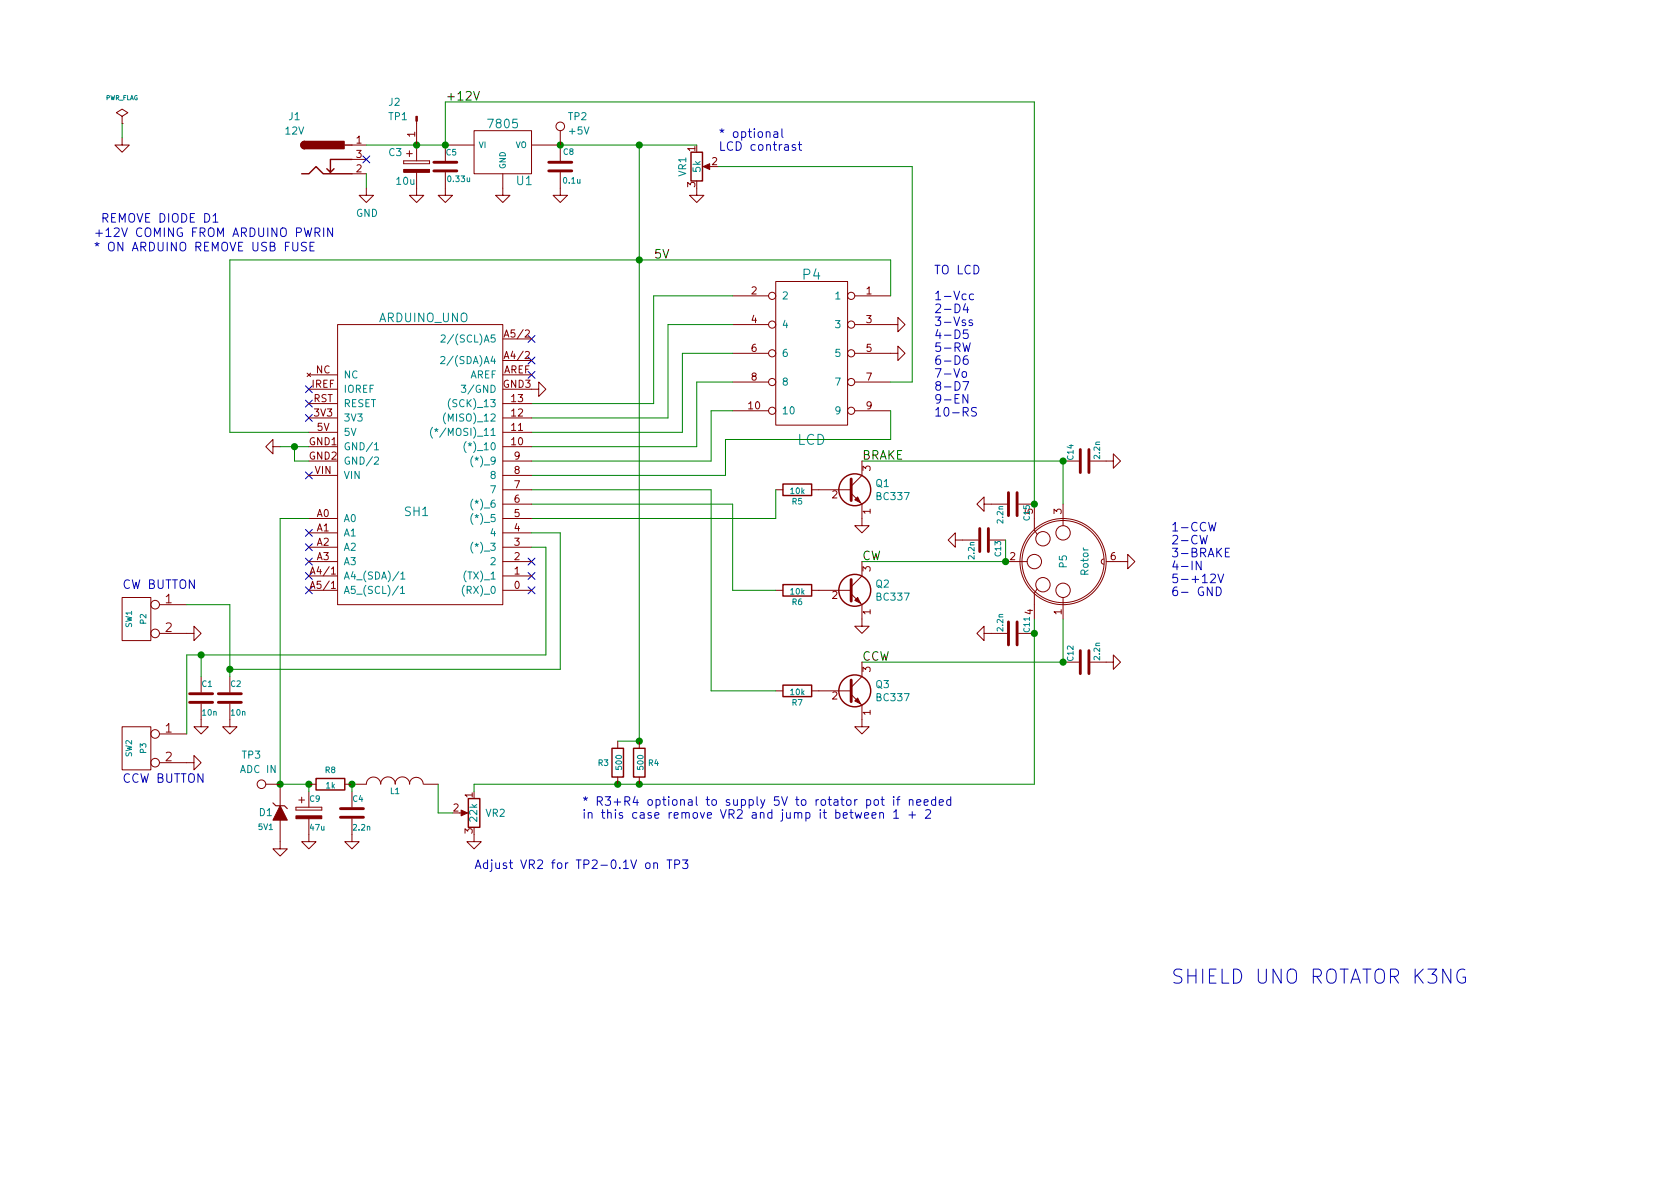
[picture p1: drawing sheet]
<svg xmlns="http://www.w3.org/2000/svg" width="297mm" height="210mm" viewBox="0 0 297 210" stroke-linecap="round" stroke-linejoin="round" font-family="sans-serif">
<g fill="none" stroke="#840000" stroke-width=".18">
<path d="M21.6 20.6l1-.7-1-.6-1 .6 1 .7v1.2M21.6 21.8h.1M21.6 24.4v1.2h1.3l-1.3 1.3-1.3-1.3h1.3M62.2 25.6h2.6M62.2 30.7h2.6M62.2 28.2h2.6M64.8 33.3v1.2h1.2l-1.2 1.3-1.3-1.3h1.3M71.4 28.4v.6zM71.4 29h4.5zM71.4 28.4h4.5zM71.9 27.2h1M72.4 26.7v1"/>
<path d="M73.7 30.5v4h1.2l-1.2 1.3-1.3-1.3h1.3M73.7 21.4v7M75.9 28.4v.6zM78.7 30.5v4h1.3l-1.3 1.3-1.2-1.3h1.2M83.8 23.1h10.2v7.6h-10.2zM83.8 25.6h-5.1v2.8M88.9 30.7v3.8h1.3l-1.3 1.3-1.3-1.3h1.3M94 25.6h5.1M99.1 30.5v4h1.2l-1.2 1.3-1.3-1.3h1.3M99.1 23.1v5.3M123.2 33.3v1.2h1.3l-1.3 1.3-1.3-1.3h1.3M124.7 29.5h1"/>
<path d="M59.7 57.4h29.2v49.5h-29.2zM88.9 59.9h5.1M129.5 52.3h6.4M129.5 57.4h6.4M137.2 49.8h12.7v25.4h-12.7zM147.3 56.1h.1M151.1 57.4h7.6v-1.3l1.3 1.3-1.3 1.3v-1.3M151.1 52.3h6.4M48.3 79v-1.3l-1.3 1.3 1.3 1.3v-1.3h1.2M54.3 66l.6 .6M54.6 79h5.1M54.6 76.4h5.1"/>
<path d="M54.6 73.9h5.1M54.6 71.4h5.1M54.6 66.3h5.1M54.6 68.8h5.1M54.9 66l-.6 .6M88.9 68.8h6.3v-1.2l1.3 1.2-1.3 1.3v-1.3M88.9 79h5.1M88.9 76.4h5.1M88.9 73.9h5.1M88.9 71.4h5.1M88.9 63.7h5.1M88.9 66.3h5.1"/>
<path d="M129.5 62.5h6.4M129.5 67.6h6.4M129.5 72.6h6.4M151.1 62.5h7.6v-1.3l1.3 1.3-1.3 1.2v-1.2M151.1 67.6h6.4M151.1 72.6h6.4M54.6 99.3h5.1M54.6 81.5h5.1M54.6 96.8h5.1M54.6 94.2h5.1M54.6 91.7h5.1M54.6 84.1h5.1"/>
<path d="M88.9 99.3h5.1M88.9 86.6h5.1M88.9 81.5h5.1M88.9 89.1h5.1M88.9 96.8h5.1M88.9 94.2h5.1M88.9 91.7h5.1M88.9 84.1h5.1M137.2 86.6h1.2M143.5 86.6h7M150.5 87.2l1.9 1.9v3.9h1.3l-1.3 1.2-1.3-1.2h1.3M152.4 81.5v2.6l-1.9 1.9"/>
<path d="M152.4 99.3v2.5l-1.9 2M168.9 95.5v-1.3l-1.3 1.3 1.3 1.3v-1.3h4.1M174 89.1v-1.2l-1.3 1.2 1.3 1.3v-1.3h4.1M175 95.5h2.8M177.8 99.3h3.8M180.1 89.1h2.8v4.6l.5 .8M188 89.1v3.9M188 81.5h2.8M192.8 81.5h4v-1.2l1.3 1.2-1.3 1.3v-1.3M195.2 98.9l-.3 .1-.2 .2 .1 .4 .4 .2M195.6 99.3h3.8v-1.3l1.3 1.3-1.3 1.3v-1.3M21.6 105.7h5.1v7.6h-5.1z"/>
<path d="M28.2 112h6.1v-1.3l1.3 1.3-1.3 1.3v-1.3M28.2 106.9h4.8M35.6 119.6v2.8M40.6 119.6v2.8M54.6 104.4h5.1M54.6 101.8h5.1M58.6 101.5h.7M58.6 104.1h.7M88.9 104.4h5.1M88.9 101.8h5.1M137.2 104.4h1.2M143.5 104.4h7"/>
<path d="M150.5 105l1.9 1.9v3.8h1.3l-1.3 1.3-1.3-1.3h1.3M152.4 117.1v2.5l-1.9 1.9M174 112v-1.3l-1.3 1.3 1.3 1.3v-1.3h4.1M180.1 112h2.8M183.4 104.1l-.5 .8v4.6M188 105.7v3.8M188 117.1h2.8M192.8 117.1h4v-1.3l1.3 1.3-1.3 1.3v-1.3M21.6 128.5h5.1v7.6h-5.1zM28.2 134.9h6.1v-1.3l1.3 1.3-1.3 1.2v-1.2M28.2 129.8h4.8M35.6 124.5v4h1.2l-1.2 1.3-1.3-1.3h1.3"/>
<path d="M40.6 124.5v4h1.3l-1.3 1.3-1.2-1.3h1.2M47 138.7h2.5v3.8M54.6 139.9v2.8M54.6 138.7h1.3M62.2 139.9v2.8M69.8 138.7a1.3 1.3 0 0 1 1.3-1.3 1.3 1.3 0 0 1 1.3 1.3M69.9 138.7a1.3 1.3 0 0 0-1.3-1.3 1.3 1.3 0 0 0-1.3 1.3 1.27 1.27 0 0 0-1.3-1.3 1.27 1.27 0 0 0-1.2 1.3h-3.8M72.4 138.7a1.22 1.22 0 0 1 1.2-1.2 1.22 1.22 0 0 1 1.2 1.2M74.9 138.7h2.6M109.2 131.1v1.2M109.2 137.4v1.3M113 131.1v1.2"/>
<path d="M113 137.4v1.3M137.2 122.2h1.2M143.5 122.2h7M150.5 122.8l1.9 1.9v3.8h1.3l-1.3 1.3-1.3-1.3h1.3M49.5 145v5.1h1.3l-1.3 1.3-1.2-1.3h1.2M52.3 142.7v.6zM52.3 143.3h4.6zM52.3 142.7h4.6zM52.8 141.5h1M53.3 141v1M54.6 144.8v4h1.3l-1.3 1.3-1.3-1.3h1.3M56.9 142.7v.6z"/>
<path d="M62.2 144.8v4h1.3l-1.3 1.3-1.2-1.3h1.2M81.3 143.8h1M83.8 147.6v1.2h1.3l-1.3 1.3-1.3-1.3h1.3"/>
<circle cx="99.1" cy="22.3" r=".76"/>
<circle cx="136.5" cy="57.4" r=".63"/>
<circle cx="136.5" cy="52.3" r=".63"/>
<circle cx="150.5" cy="52.3" r=".63"/>
<circle cx="150.5" cy="57.4" r=".63"/>
<circle cx="136.5" cy="62.5" r=".63"/>
<circle cx="136.5" cy="67.6" r=".63"/>
<circle cx="136.5" cy="72.6" r=".63"/>
<circle cx="150.5" cy="67.6" r=".63"/>
<circle cx="150.5" cy="62.5" r=".63"/>
<circle cx="150.5" cy="72.6" r=".63"/>
<circle cx="182.9" cy="99.3" r="1.27"/>
<circle cx="184.4" cy="95.3" r="1.27"/>
<circle cx="188" cy="99.3" r="7.3"/>
<circle cx="188" cy="99.3" r="7.6"/>
<circle cx="188" cy="94.2" r="1.27"/>
<circle cx="27.4" cy="106.9" r=".76"/>
<circle cx="27.4" cy="112" r=".76"/>
<circle cx="184.4" cy="103.4" r="1.27"/>
<circle cx="188" cy="104.4" r="1.27"/>
<circle cx="27.4" cy="129.8" r=".76"/>
<circle cx="27.4" cy="134.9" r=".76"/>
<circle cx="46.2" cy="138.7" r=".76"/>
</g>
<g fill="none" stroke="#000084" stroke-width=".18">
<path d="M64.2 27.6l1.2 1.2M65.4 27.6l-1.2 1.2M93.4 59.3l1.2 1.2M94.6 59.3l-1.2 1.2M54 70.8l1.2 1.2M54 68.2l1.2 1.2M54 73.3l1.2 1.2M55.2 70.8l-1.2 1.2M55.2 68.2l-1.2 1.2M55.2 73.3l-1.2 1.2M93.4 65.7l1.2 1.2M93.4 63.1l1.2 1.3"/>
<path d="M94.6 65.7l-1.2 1.2M94.6 63.1l-1.2 1.3M54 93.6l1.2 1.2M54 98.7l1.2 1.2M54 96.2l1.2 1.2M54 83.5l1.2 1.2M55.2 93.6l-1.2 1.2M55.2 98.7l-1.2 1.2M55.2 96.2l-1.2 1.2M55.2 83.5l-1.2 1.2M93.4 98.7l1.2 1.2M94.6 98.7l-1.2 1.2"/>
<path d="M54 103.8l1.2 1.2M54 101.2l1.2 1.3M55.2 103.8l-1.2 1.2M55.2 101.2l-1.2 1.3M93.4 101.2l1.2 1.3M93.4 103.8l1.2 1.2M94.6 101.2l-1.2 1.3M94.6 103.8l-1.2 1.2"/>
</g>
<g fill="none" stroke="#840000" stroke-width=".25">
<path d="M53.3 30.7h1.3l1.3-1.2 1.2 1.2h5.1M53.8 25a.63 .63 0 0 0-.6 .6 .63 .63 0 0 0 .6 .7M59.1 29.8l-.7 .7M61 25.6h1.2M62.2 28.2h-3.8v2.3l-.6-.7M122.2 26.9h2v5.1h-2zM138.4 85.6h5.1v2h-5.1zM138.4 103.4h5.1v2h-5.1zM55.9 137.7h5.1v2h-5.1zM108.2 132.3h2v5.1h-2zM112 132.3h2v5.1h-2zM138.4 121.2h5.1v2h-5.1z"/>
<path d="M82.8 141.2h2v5.1h-2z"/>
<circle cx="151.1" cy="86.6" r="2.82"/>
<circle cx="151.1" cy="104.4" r="2.82"/>
<circle cx="151.1" cy="122.2" r="2.82"/>
</g>
<g fill="none" stroke="#840000" stroke-width=".51">
<path d="M76.7 28.7h4.1M76.7 30.2h4.1M97 28.7h4.1M97 30.2h4.1M191 79.5v4.1M192.5 79.5v4.1M150.5 84.7v3.8M173.2 93.5v4M174.8 93.5v4M178.3 87.1v4.1M179.8 87.1v4.1M150.5 102.5v3.8"/>
<path d="M178.3 110v4M179.8 110v4M191 115.1v4M192.5 115.1v4M33.5 124.2h4.1M33.5 122.7h4.1M38.6 124.2h4.1M38.6 122.7h4.1M150.5 120.3v3.8M60.2 144.5h4.1M60.2 143h4.1"/>
</g>
<g fill="#840000" stroke="#840000" stroke-width=".18">
<path d="M124.3 29.5l1.2-.5v1z"/>
<path d="M52.3 144.3h4.6v.5h-4.6z"/>
<path d="M81.5 143.3l1.2 .5-1.2 .5z"/>
<path d="M49.5 142.5l1.3 2.5h-2.5z"/>
<path d="M151.1 88.4l.5-.5 .5 1z"/>
<path d="M151.1 106.2l.5-.5 .5 1z"/>
<path d="M151.1 123.9l.5-.5 .5 1.1z"/>
<path d="M71.4 30h4.5v.5h-4.5z"/>
<path d="M73.5 20.6h.3v.8h-.3z"/>
</g>
<g fill="none" stroke="#0000bf" stroke-width=".18">
<path d="M37.7 38.2l.4-.4v1.5M37.7 39.3h.8M136.9 23.4h.5l.1 .9M137.5 23.6l-.5 .1a.3 .3 0 0 0-.2 .3 .3 .3 0 0 0 .2 .3l.5-.1M138.3 22.8v1.3l.2 .2M140.6 25.6a.37 .37 0 0 0-.5 .2v.2l.6 .3-.2 .3-.4-.1M141.1 25.6h.6M141.4 25.1v1.3v.1l.3 .1M54.2 42.9a.68 .68 0 0 0-.8 .1v.4l.7 .4v.4a.62 .62 0 0 1-.8 .1M54.8 43.6h.5M55.5 42.8h-.7v1.6h.7M55.7 41.1l.7-.1 .2-.2-.1-.4-.2-.1h-.6v1.5"/>
<path d="M56.1 41.1l.5 .7M57.2 40.3v1.5M58.8 40.3v1.5l-.9-1.5v1.5M170.7 53.7l-.4 1.1h1M171 54.3v1M171.1 58.3h-.7l-.1 .7 .2-.1 .5 .1 .2 .2-.1 .5-.2 .2h-.4l-.2-.2M171.9 56.6h-.3l-.3 .2 .1 .2 .5 .1v.4h-.6M172.1 52.1l-.4-.1-.2 .1v.8a.48 .48 0 0 0 .6 0M170.2 65.8l.2-.1 .4 .1 .1 .6-.1 .2-.4 .1-.2-.1zM170.3 60.6l.3 1.5 .3-1 .3 1 .4-1.5M170.3 67.5h1l-.7 1.5M171 62.9a.62 .62 0 0 0-.7 .6l.1 .8a.48 .48 0 0 0 .7 0l.1-.5-.2-.3h-.4l-.3 .3"/>
<path d="M171.1 69.8v1.5l-.8-1.5v1.5M172.6 72.1a.68 .68 0 0 0-.8 .1v.4l.7 .3 .1 .4-.3 .3-.5-.1M212.2 94.7l.3 1.5 .3-1.1 .3 1.1 .4-1.5M212.4 99.2v1.6l-.9-1.6v1.6M213.7 92.4l.3 1.5 .3-1.1 .3 1.1 .4-1.5M216.7 97.7h.5M217.4 96.9h-.7v1.6h.7M214 101.6l.6-.1 .2 .1 .1 .3-.9 1.1h.9M215.1 103.8a.77 .77 0 0 1 .8 .8 .77 .77 0 0 1-.8 .7zM215.3 101.5l.5 1.5 .6-1.5M115.6 152.7l.1-.1a.37 .37 0 0 1 .6 .2v.8M115.6 152.6v1"/>
<path d="M117.9 152.1h.9M118.4 152.1v1.5M119.3 152.9l.7-.1 .2-.2-.1-.4-.2-.1h-.6v1.5M120.7 152.1h.9l-.5 .5 .4 .1 .1 .2-.1 .6-.6 .1-.2-.2M151.2 143.7l.3 1 .3-.7 .3 .7 .2-1M152.9 144.2l.7-.2-.1-.2-.4-.1-.2 .2v.7h.6M153.2 141.5l.5-.1 .2 .3v.4l-.1 .2h-.6M154.2 144.2l.7-.2-.1-.2-.4-.1-.2 .2 .1 .7h.5M154.6 141.5l.2-.1 .5 .1v.6l-.1 .2-.4 .1-.2-.1zM155.5 143.8h.1a.37 .37 0 0 1 .6 .1v.8M155.5 143.7v1M155.8 141.4h.5"/>
<path d="M156 140.9v1.3l.3 .2M158 140.9v.1M158 143.6l.4-.4v1.5M158 141.4v1M158 144.7h.9M158.5 141.4h.6M159.1 140.9l-.4 .2v1.3M160.7 144.1h1.2M160.8 141.5l.2-.1 .4 .1v.9M160.8 141.4v1M161.3 143.5v1.2M162.1 141.9l.7-.1-.1-.3-.4-.1-.2 .2 .1 .7h.5"/>
<path d="M163.4 141.9l.7-.1-.1-.3-.4-.1-.2 .2v.7h.6M163.7 143.3l.6-.1 .2 .1v.3l-.9 1.1h.9M165.4 141.5l-.4-.1-.3 .3v.4l.1 .2h.6M165.4 140.9v1.5M166.1 141.9l.7-.1-.1-.3-.4-.1-.2 .2v.7h.6M168.1 141.5l-.4-.1-.3 .3 .1 .6h.6M168.1 140.9v1.5M259 171.5a1.02 1.02 0 0 0-1.2 .1 1.02 1.02 0 0 0-.2 1.2 .93 .93 0 0 0 .5 .9 .93 .93 0 0 0 1-.1v-.8h-.5"/>
</g>
<g fill="none" stroke="#008484" stroke-width=".18">
<path d="M78 59.4l.5-.2 .2 .4v.2l-.8 .7h.8M66.2 78.6l.4-.3v1.2M66.2 79.5h.7M76.5 75.6a1.47 1.47 0 0 0 0 1.9M76.9 75.9l.2 .1 .3-.1M77 76.3l.1-.3 .2 .3M77.1 75.7v.3M77.9 63.2l.5-.2 .2 .2 .1 .2-.1 .2-.7 .7h.8M78.8 73a1.4 1.4 0 0 0 0 1.9M79.6 70.5a1.47 1.47 0 0 0 0 1.9M81.6 68.1h.7l-.4 .5 .4 .1v.6l-.2 .1-.5-.1M82.4 78.1a1.4 1.4 0 0 0 0 1.9"/>
<path d="M66.2 80.9l.5-.1 .2 .4v.2l-.8 .7h.8M83.6 95.9a1.47 1.47 0 0 0 0 1.9M83.6 90.8a1.47 1.47 0 0 0 0 1.9M83.6 88.3a1.47 1.47 0 0 0 0 1.9M83.6 80.6a1.47 1.47 0 0 0 0 2M181.1 91.3a.46 .46 0 0 0 .4 .7 .46 .46 0 0 0 .4-.7M70.4 103.6l-1 1.7M70.5 101.1l-1.1 1.6M70.8 104l.4-.3v1.2M70.8 104.9h.7M70.9 101.5l.3-.4v1.3M70.9 102.4h.7"/>
<path d="M82.1 103.5a1.4 1.4 0 0 0 0 1.9"/>
</g>
<g fill="none" stroke="#008400" stroke-width=".18">
<path d="M21.6 21.8v2.6M64.8 25.6h13.9v-7.6h104.2v71.1M64.8 30.7v2.6M99.1 25.6h24.1M113 25.6v105.5h-3.8M127 29.5h34.3v38.1h-3.8M129.5 57.4h-11.4v16.5h-24.1M129.5 52.3h-13.9v19.1h-21.6M157.5 52.3v-6.3h-116.9v30.4h14M49.5 79h5.1M52.1 79v2.5h2.5M129.5 72.6h-3.8v8.9h-31.7"/>
<path d="M129.5 67.6h-6.3v11.4h-29.2M129.5 62.5h-8.9v13.9h-26.6M157.5 72.6v5.1h-29.2v6.4h-34.3M54.6 91.7h-5.1v47h5.1v1.2M94 86.6h31.7v35.6h11.5M94 89.1h35.5v15.3h7.7M94 96.8h2.5v19h-63.5v14M94 94.2h5.1v24.2h-58.5M137.2 86.6v5.1h-43.2M152.4 81.5h35.6v7.6M177.8 95.5v3.8h-25.4M33 106.9h7.6v12.7"/>
<path d="M35.6 115.8v3.8M182.9 109.5v29.2h-99.1v1.2M188 109.5v7.6h-35.6M62.2 138.7v1.2M77.5 138.7v5.1h2.5"/>
</g>
<g fill="#008400" stroke="#008400" stroke-width=".25">
<circle cx="177.8" cy="99.3" r=".51"/>
<circle cx="188" cy="81.5" r=".51"/>
<circle cx="188" cy="117.1" r=".51"/>
<circle cx="52.1" cy="79" r=".51"/>
<circle cx="54.6" cy="138.7" r=".51"/>
<circle cx="78.7" cy="25.6" r=".51"/>
<circle cx="99.1" cy="25.6" r=".51"/>
<circle cx="109.2" cy="138.7" r=".51"/>
<circle cx="113" cy="138.7" r=".51"/>
<circle cx="113" cy="131.1" r=".51"/>
<circle cx="40.6" cy="118.4" r=".51"/>
<circle cx="35.6" cy="115.8" r=".51"/>
<circle cx="113" cy="25.6" r=".51"/>
<circle cx="113" cy="46" r=".51"/>
<circle cx="62.2" cy="138.7" r=".51"/>
<circle cx="182.9" cy="112" r=".51"/>
<circle cx="182.9" cy="89.1" r=".51"/>
<circle cx="49.5" cy="138.7" r=".51"/>
<circle cx="73.7" cy="25.6" r=".51"/>
</g>
<path d="M48.3 142l.5 .5h1.5l.5 .5" fill="none" stroke="#840000" stroke-width=".2"/>
<path d="M83.7 16.2l.6 1.5 .5-1.5" fill="none" stroke="#000" stroke-width=".18"/>
<g fill="#840000" stroke="#840000" stroke-width=".25">
<path d="M53.4 25.2l.4-.2v1.3a.64 .64 0 0 1-.6-.4 .64 .64 0 0 1 .2-.7z"/>
<path d="M53.8 25h7v1.3h-7z"/>
</g>
<text font-size="3.5" fill="#0000bf" x="207" y="174">SHIELD UNO ROTATOR K3NG</text>
<g font-size="2.5" fill="#008484">
<text x="142" y="49.5">P4</text>
<text x="140.9" y="78.7">LCD</text>
</g>
<g font-size="2.1">
<text x="78.7" y="17.8">+12V</text>
<text x="115.6" y="45.7">5V</text>
<text x="152.4" y="81.3">BRAKE</text>
<text x="152.4" y="99.1">CW</text>
<text x="152.4" y="116.8">CCW</text>
</g>
<g font-size="2.1" fill="#008484">
<text x="86.5" y="22.7">7805</text>
<text x="91.4" y="32.7">U1</text>
<text x="67" y="57">ARDUINO_UNO</text>
<text x="71.6" y="91.3">SH1</text>
</g>
<g font-size="2.1" fill="#0000bf">
<text x="127" y="24.4">* optional</text>
<text x="127" y="26.7">LCD contrast</text>
<text x="16.5" y="41.9">+12V COMING FROM ARDUINO PWRIN</text>
<text x="17.8" y="39.4">REMOVE DIODE D1</text>
<text x="16.5" y="44.4">* ON ARDUINO REMOVE USB FUSE</text>
<text x="165.1" y="48.5">TO LCD</text>
<text x="165.1" y="53.1">1-Vcc</text>
<text x="165.1" y="55.4">2-D4</text>
<text x="165.1" y="57.7">3-Vss</text>
<text x="165.1" y="59.9">4-D5</text>
<text x="165.1" y="62.2">5-RW</text>
<text x="165.1" y="64.5">6-D6</text>
<text x="165.1" y="66.8">7-Vo</text>
<text x="165.1" y="69.1">8-D7</text>
<text x="165.1" y="71.4">9-EN</text>
<text x="165.1" y="73.7">10-RS</text>
<text x="207" y="94">1-CCW</text>
<text x="207" y="96.3">2-CW</text>
<text x="207" y="98.5">3-BRAKE</text>
<text x="207" y="100.8">4-IN</text>
<text x="21.6" y="104.1">CW BUTTON</text>
<text x="207" y="103.1">5-+12V</text>
<text x="207" y="105.4">6- GND</text>
<text x="21.6" y="138.4">CCW BUTTON</text>
<text x="102.9" y="142.5">* R3+R4 optional to supply 5V to rotator pot if needed</text>
<text x="102.9" y="144.8">in this case remove VR2 and jump it between 1 + 2</text>
<text x="83.8" y="153.7">Adjust VR2 for TP2-0.1V on TP3</text>
</g>
<g font-size="2.1" fill="#840000">
<text x="29.3" y="106.7">1</text>
<text x="29.3" y="111.8">2</text>
<text x="29.3" y="129.5">1</text>
<text x="29.3" y="134.6">2</text>
</g>
<g font-size="1.8" fill="#008484">
<text x="50.5" y="23.8">12V</text>
<text x="51.1" y="21.3">J1</text>
<text x="68.8" y="21.3">TP1</text>
<text x="68.8" y="18.7">J2</text>
<text x="100.5" y="21.3">TP2</text>
<text x="100.7" y="23.8">+5V</text>
<text x="68.8" y="27.6">C3</text>
<text x="70.2" y="32.7">10u</text>
<text x="121.3" y="31.2" transform="rotate(-90 121.3 31.2)">VR1</text>
<text x="123.9" y="30.4" transform="rotate(-90 123.9 30.4)">5k</text>
<text x="62.9" y="38.3">GND</text>
<text x="138.2" y="53">2</text>
<text x="147.9" y="53">1</text>
<text x="138.2" y="58">4</text>
<text x="147.9" y="58">3</text>
<text x="79.2" y="64.4">2/(SDA)A4</text>
<text x="79.4" y="60.6">2/(SCL)A5</text>
<text x="138.2" y="63.1">6</text>
<text x="147.9" y="63.1">5</text>
<text x="60.7" y="69.5">IOREF</text>
<text x="60.7" y="66.9">NC</text>
<text x="82.5" y="69.5">3/GND</text>
<text x="83.1" y="66.9">AREF</text>
<text x="138.2" y="68.2">8</text>
<text x="147.9" y="68.2">7</text>
<text x="60.7" y="74.5">3V3</text>
<text x="60.7" y="77.1">5V</text>
<text x="60.7" y="72">RESET</text>
<text x="78.1" y="77.1">(*/MOSI)_11</text>
<text x="79.2" y="74.5">(MISO)_12</text>
<text x="80" y="72">(SCK)_13</text>
<text x="138.2" y="73.3">10</text>
<text x="147.9" y="73.3">9</text>
<text x="60.7" y="79.6">GND/1</text>
<text x="60.7" y="82.2">GND/2</text>
<text x="83.1" y="79.6">(*)_10</text>
<text x="84" y="82.2">(*)_9</text>
<text x="60.7" y="84.7">VIN</text>
<text x="84" y="89.8">(*)_6</text>
<text x="86.9" y="87.2">7</text>
<text x="86.9" y="84.7">8</text>
<text x="154.9" y="86.1">Q1</text>
<text x="155.1" y="88.4">BC337</text>
<text x="60.7" y="92.3">A0</text>
<text x="60.7" y="94.9">A1</text>
<text x="84" y="92.3">(*)_5</text>
<text x="86.9" y="94.9">4</text>
<text x="182.6" y="90.9" transform="rotate(-90 182.6 90.9)">5</text>
<text x="60.7" y="97.4">A2</text>
<text x="60.7" y="99.9">A3</text>
<text x="84" y="97.4">(*)_3</text>
<text x="86.9" y="99.9">2</text>
<text x="188.6" y="100.4" transform="rotate(-90 188.6 100.4)">P5</text>
<text x="192.5" y="101.7" transform="rotate(-90 192.5 101.7)">Rotor</text>
<text x="60.7" y="102.5">A4_(SDA)/1</text>
<text x="60.7" y="105">A5_(SCL)/1</text>
<text x="82.3" y="105">(RX)_0</text>
<text x="82.5" y="102.5">(TX)_1</text>
<text x="154.9" y="103.9">Q2</text>
<text x="155.1" y="106.2">BC337</text>
<text x="154.9" y="121.7">Q3</text>
<text x="155.1" y="124">BC337</text>
<text x="42.6" y="136.7">ADC IN</text>
<text x="42.8" y="134.2">TP3</text>
<text x="45.9" y="144.3">D1</text>
<text x="84.4" y="145.2" transform="rotate(-90 84.4 145.2)">22k</text>
<text x="85.9" y="144.4">VR2</text>
</g>
<g font-size="1.8" fill="#840000">
<text x="63" y="25.4">1</text>
<text x="63" y="27.9">3</text>
<text x="73.4" y="24.2" transform="rotate(-90 73.4 24.2)">1</text>
<text x="122.9" y="26.8" transform="rotate(-90 122.9 26.8)">1</text>
<text x="125.9" y="29.2">2</text>
<text x="63" y="30.5">2</text>
<text x="122.9" y="33.1" transform="rotate(-90 122.9 33.1)">3</text>
<text x="132.9" y="52.1">2</text>
<text x="153.2" y="52.1">1</text>
<text x="89.6" y="59.7">A5/2</text>
<text x="132.9" y="57.1">4</text>
<text x="153.2" y="57.1">3</text>
<text x="89.6" y="63.5">A4/2</text>
<text x="132.9" y="62.2">6</text>
<text x="153.2" y="62.2">5</text>
<text x="55.1" y="68.6">IREF</text>
<text x="55.4" y="71.1">RST</text>
<text x="55.9" y="66">NC</text>
<text x="89" y="68.6">GND3</text>
<text x="89" y="66">AREF</text>
<text x="90.5" y="71.1">13</text>
<text x="132.9" y="67.3">8</text>
<text x="153.2" y="67.3">7</text>
<text x="55.6" y="73.7">3V3</text>
<text x="56.1" y="76.2">5V</text>
<text x="90.5" y="76.2">11</text>
<text x="90.5" y="73.7">12</text>
<text x="132.4" y="72.4">10</text>
<text x="153.2" y="72.4">9</text>
<text x="54.7" y="78.7">GND1</text>
<text x="54.7" y="81.3">GND2</text>
<text x="55.7" y="83.8">VIN</text>
<text x="90.5" y="78.7">10</text>
<text x="91" y="83.8">8</text>
<text x="91" y="81.3">9</text>
<text x="153.9" y="83.3" transform="rotate(-90 153.9 83.3)">3</text>
<text x="91" y="88.9">6</text>
<text x="91" y="86.4">7</text>
<text x="147.1" y="88.1">2</text>
<text x="56" y="91.4">A0</text>
<text x="56" y="94">A1</text>
<text x="91" y="94">4</text>
<text x="91" y="91.4">5</text>
<text x="153.9" y="90.9" transform="rotate(-90 153.9 90.9)">1</text>
<text x="187.7" y="90.9" transform="rotate(-90 187.7 90.9)">3</text>
<text x="55.3" y="101.6">A4/1</text>
<text x="56" y="96.5">A2</text>
<text x="56" y="99.1">A3</text>
<text x="91" y="101.6">1</text>
<text x="91" y="99.1">2</text>
<text x="91" y="96.5">3</text>
<text x="153.9" y="101.1" transform="rotate(-90 153.9 101.1)">3</text>
<text x="178.6" y="99.1">2</text>
<text x="196.4" y="99.1">6</text>
<text x="55.3" y="104.1">A5/1</text>
<text x="91" y="104.1">0</text>
<text x="147.1" y="105.9">2</text>
<text x="153.9" y="108.7" transform="rotate(-90 153.9 108.7)">1</text>
<text x="182.6" y="108.7" transform="rotate(-90 182.6 108.7)">4</text>
<text x="187.7" y="108.7" transform="rotate(-90 187.7 108.7)">1</text>
<text x="153.9" y="118.8" transform="rotate(-90 153.9 118.8)">3</text>
<text x="147.1" y="123.7">2</text>
<text x="153.9" y="126.5" transform="rotate(-90 153.9 126.5)">1</text>
<text x="80.2" y="143.5">2</text>
<text x="83.6" y="141.1" transform="rotate(-90 83.6 141.1)">1</text>
<text x="83.6" y="147.4" transform="rotate(-90 83.6 147.4)">3</text>
</g>
<g font-size="1.4" fill="#008484">
<text x="78.9" y="27.5">C5</text>
<text x="84.6" y="26.2">VI</text>
<text x="89.4" y="30" transform="rotate(-90 89.4 30)">GND</text>
<text x="91.2" y="26.2">VO</text>
<text x="99.6" y="27.4">C8</text>
<text x="79.3" y="32.2">0.33u</text>
<text x="99.7" y="32.5">0.1u</text>
<text x="189.8" y="81.3" transform="rotate(-90 189.8 81.3)">C14</text>
<text x="194.5" y="81" transform="rotate(-90 194.5 81)">2.2n</text>
<text x="139.8" y="87.3">10k</text>
<text x="140.1" y="89.2">R5</text>
<text x="177.4" y="92.4" transform="rotate(-90 177.4 92.4)">2.2n</text>
<text x="172.3" y="98.8" transform="rotate(-90 172.3 98.8)">2.2n</text>
<text x="177" y="98.3" transform="rotate(-90 177 98.3)">C13</text>
<text x="139.8" y="105.1">10k</text>
<text x="140.1" y="107">R6</text>
<text x="23.3" y="111" transform="rotate(-90 23.3 111)">SW1</text>
<text x="25.9" y="110.3" transform="rotate(-90 25.9 110.3)">P2</text>
<text x="177.4" y="111.5" transform="rotate(-90 177.4 111.5)">2.2n</text>
<text x="182.1" y="111.8" transform="rotate(-90 182.1 111.8)">C11</text>
<text x="189.8" y="116.8" transform="rotate(-90 189.8 116.8)">C12</text>
<text x="194.5" y="116.6" transform="rotate(-90 194.5 116.6)">2.2n</text>
<text x="35.7" y="121.5">C1</text>
<text x="40.8" y="121.5">C2</text>
<text x="139.8" y="122.9">10k</text>
<text x="140.1" y="124.8">R7</text>
<text x="35.8" y="126.5">10n</text>
<text x="40.9" y="126.5">10n</text>
<text x="23.3" y="133.9" transform="rotate(-90 23.3 133.9)">SW2</text>
<text x="25.9" y="133.2" transform="rotate(-90 25.9 133.2)">P3</text>
<text x="57.5" y="136.7">R8</text>
<text x="105.8" y="135.4">R3</text>
<text x="110" y="136" transform="rotate(-90 110 136)">500</text>
<text x="113.8" y="136" transform="rotate(-90 113.8 136)">500</text>
<text x="114.7" y="135.4">R4</text>
<text x="54.8" y="141.8">C9</text>
<text x="57.7" y="139.4">1k</text>
<text x="62.4" y="141.8">C4</text>
<text x="69" y="140.4">L1</text>
<text x="45.7" y="146.8">5V1</text>
<text x="54.9" y="146.9">47u</text>
<text x="62.6" y="146.9">2.2n</text>
</g>
<text font-size="1.1" fill="#008484" x="18.6" y="17.7">PWR_FLAG</text>
</svg>
